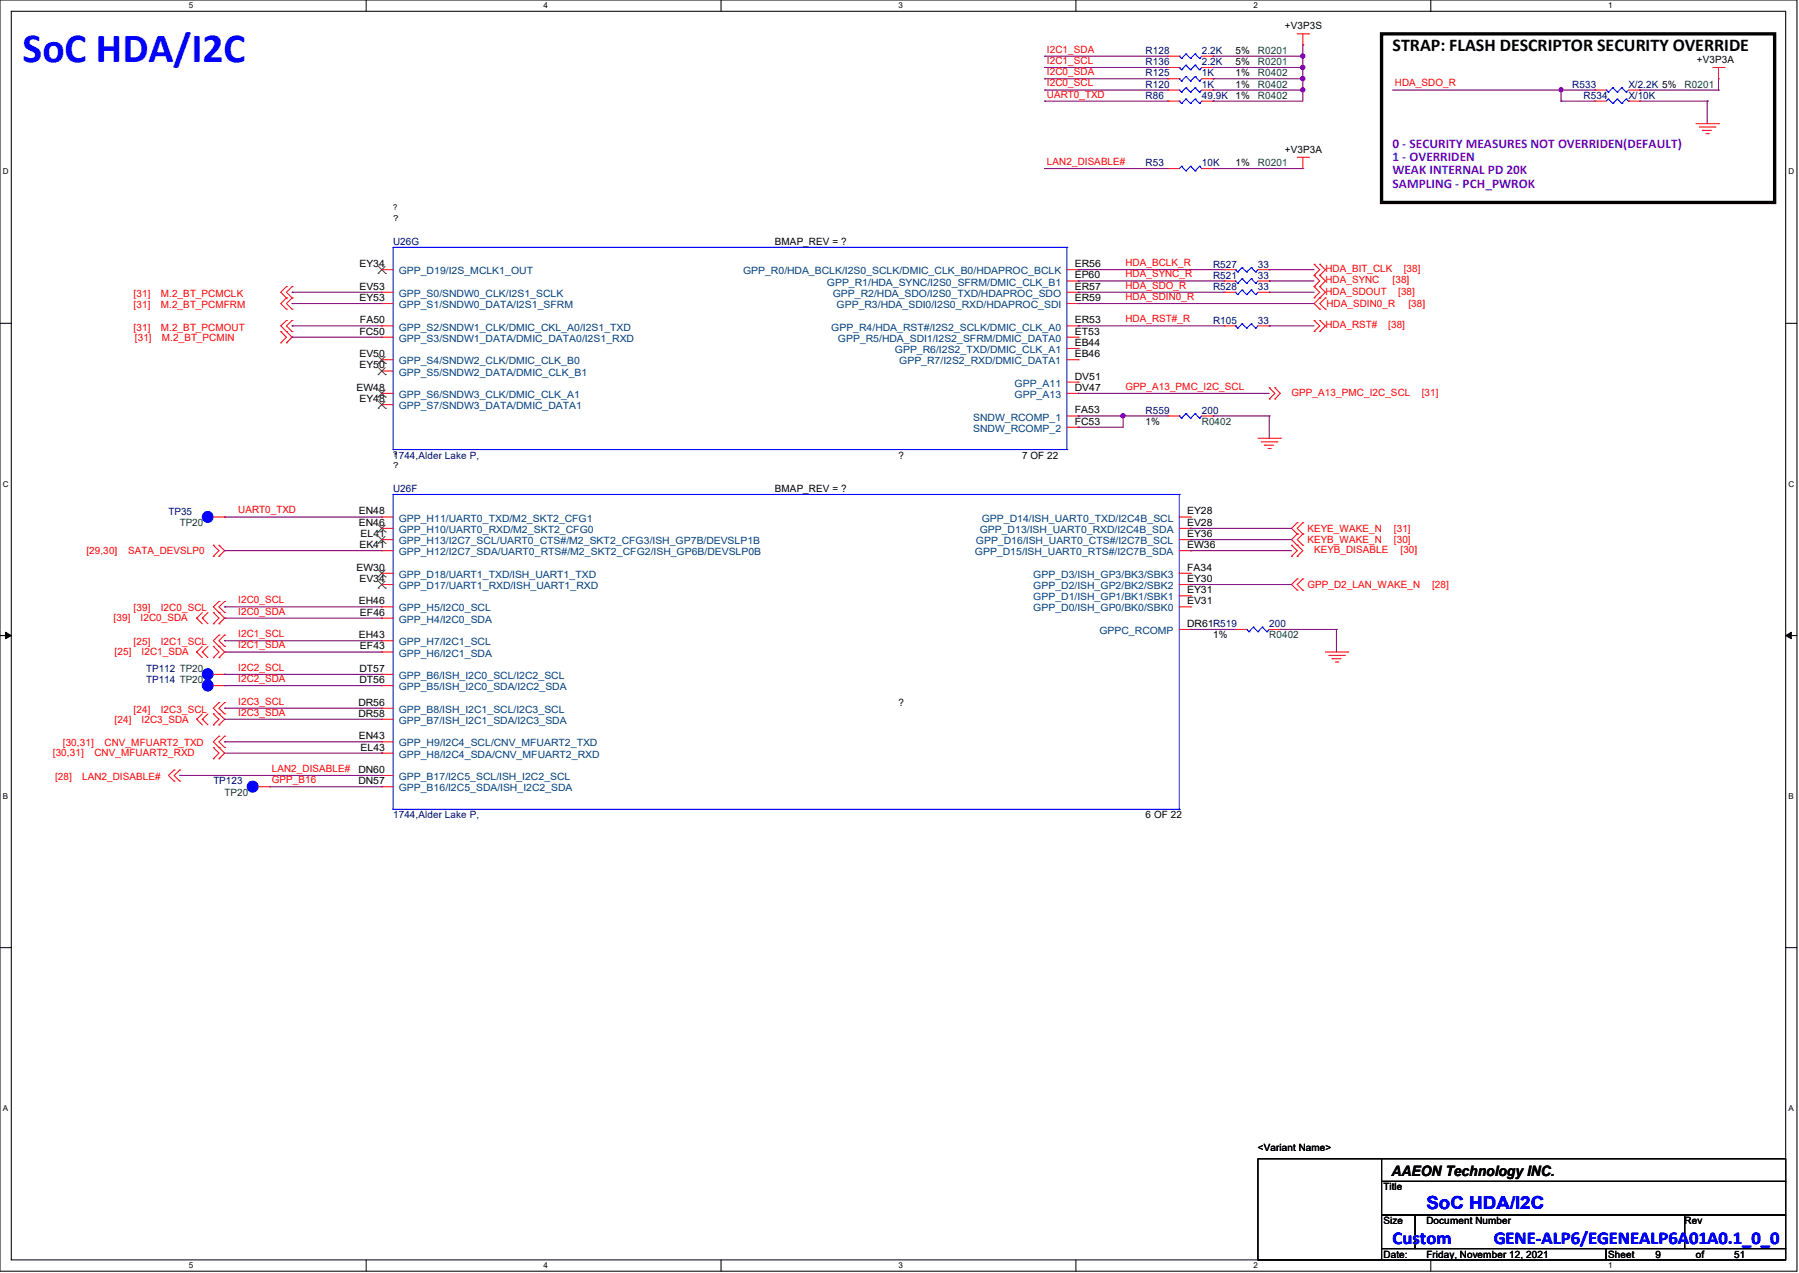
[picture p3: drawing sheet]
<svg xmlns="http://www.w3.org/2000/svg" width="297mm" height="210mm" viewBox="0 0 297 210" stroke-linecap="round" stroke-linejoin="round" font-family="sans-serif">
<path d="M0 0h296.7v209.7h-296.7zM1.9 1.9h292.9v206h-292.9z" fill="none" stroke="#000" stroke-width=".17"/>
<g fill="#fff">
<path d="M31.2 .2h.7v1.5h-.7z"/>
<path d="M31.2 208.1h.7v1.4h-.7z"/>
</g>
<path d="M60.5 0v1.9M60.5 207.9v1.8" fill="none" stroke="#000" stroke-width=".17"/>
<g fill="#fff">
<path d="M89.7 .2h.8v1.5h-.8z"/>
<path d="M89.7 208.1h.8v1.4h-.8z"/>
</g>
<path d="M119 0v1.9M119 207.9v1.8" fill="none" stroke="#000" stroke-width=".17"/>
<g fill="#fff">
<path d="M148.3 .2h.8v1.5h-.8z"/>
<path d="M148.3 208.1h.8v1.4h-.8z"/>
</g>
<path d="M177.6 0v1.9M177.6 207.9v1.8" fill="none" stroke="#000" stroke-width=".17"/>
<g fill="#fff">
<path d="M206.9 .2h.7v1.5h-.7z"/>
<path d="M206.9 208.1h.7v1.4h-.7z"/>
</g>
<path d="M236.2 0v1.9M236.2 207.9v1.8" fill="none" stroke="#000" stroke-width=".17"/>
<g fill="#fff">
<path d="M265.5 .2h.7v1.5h-.7z"/>
<path d="M265.5 208.1h.7v1.4h-.7z"/>
<path d="M.5 27.6h.9v1.5h-.9z"/>
<path d="M295.3 27.6h.9v1.5h-.9z"/>
<path d="M.5 79.1h.9v1.5h-.9z"/>
<path d="M295.3 79.1h.9v1.5h-.9z"/>
</g>
<path d="M0 53.3h1.9M294.8 53.3h1.9" fill="none" stroke="#000" stroke-width=".17"/>
<g fill="#fff">
<path d="M.5 130.6h.8v1.5h-.8z"/>
<path d="M295.3 130.6h.8v1.5h-.8z"/>
</g>
<path d="M0 104.9h1.9M294.8 104.9h1.9" fill="none" stroke="#000" stroke-width=".17"/>
<path d="M.9 104.3l1 .6-1 .5zM294.8 104.9l.9-.6v1.1z" fill="#000" stroke="#000" stroke-width=".17"/>
<g fill="#fff">
<path d="M.5 182.1h.8v1.5h-.8z"/>
<path d="M295.3 182.1h.8v1.5h-.8z"/>
</g>
<path d="M0 156.3h1.9M294.8 156.3h1.9M207.7 191.2h20.4v16.7h-20.4zM228.1 191.2h66.7v3.7h-66.7zM228.1 194.9h66.7v5.5h-66.7zM228.1 200.4h5.5v5.6h-5.5zM228.1 206h37.1v1.9h-37.1zM233.6 200.4h44.5v5.6h-44.5zM265.2 206h29.6v1.9h-29.6zM278.1 200.4h16.7v5.6h-16.7z" fill="none" stroke="#000" stroke-width=".17"/>
<path d="M228.1 5.6h64.9v27.8h-64.9z" fill="none" stroke="#000" stroke-width=".55"/>
<g fill="none" stroke="#f00" stroke-width=".17">
<path d="M192.8 14.9h.1M192.8 9.3h.1M192.8 11.1h.1M192.8 16.7h.1M192.8 13h.1M192.8 11.1h1.9M192.8 16.7h1.9M192.8 14.9h1.9M192.8 9.3h1.9M192.8 13h1.9M198.4 11.1h1.9M198.4 16.7h1.9"/>
<path d="M198.4 14.9h1.9M198.4 9.3h1.9M198.4 13h1.9M200.3 14.9h.1M200.3 9.3h.1M200.3 11.1h.1M200.3 16.7h.1M200.3 13h.1M214.2 5.6h1.8M215.1 7.4h.1M215.1 5.6v1.8M216 5.6h.1"/>
<path d="M263.3 16.7h.1M263.3 14.9h.1M263.3 16.7h1.9M263.3 14.9h1.9M268.9 16.7h1.8M268.9 14.9h1.8M270.7 16.7h.1M270.7 14.9h.1M282.8 11.1h1.8M283.7 13h.1M283.7 11.1v1.9M284.6 11.1h.1"/>
<path d="M192.8 27.8h.1M192.8 27.8h1.9M198.4 27.8h1.9M200.3 27.8h.1M214.2 26h1.8M215.1 27.8h.1M215.1 26v1.8M216 26h.1M280 20.4h3.7M280.5 21h2.6M281.1 21.5h.1M281.1 21.5h1.5"/>
<path d="M281.6 22.1h.4M282 22.1h.1M283.1 21h.1M283.7 20.4h.1M46.4 56.6h.1M46.4 54.7h.1M46.4 54.7l.9 .9-.9 1M47.3 47.3h.1M47.3 49.1h.1M47.3 51h.1M47.3 54.7h.1M47.3 56.6h.1"/>
<path d="M47.3 52.9h.1M47.3 47.3l-.9 .9 .9 .9M47.3 49.1l-.9 1 .9 .9M47.3 52.9l-.9 .9 1.8 1.8-.9 1M48.2 47.3h.1M48.2 49.1h.1M48.2 51h.1M48.2 52.9h.1M48.2 54.7h.1M48.2 47.3l-.9 .9 .9 .9M48.2 49.1l-.9 1 .9 .9M48.2 52.9l-.9 .9 .9 .9"/>
<path d="M63 44.5h.1M63 48.2h.1M63 50.1h.1M63 53.8h.1M63 55.6h.1M63 59.4h.1M63 44.5h1.9M63 48.2h1.9M63 50.1h1.9M63 53.8h1.9M63 55.6h1.9M63 59.4h1.9"/>
<path d="M176.1 44.5h1.9M176.1 48.2h1.9M176.1 50.1h1.9M176.1 53.8h1.9M176.1 55.6h1.9M176.1 59.4h1.9M176.1 46.4h1.9M176.1 57.5h1.9M178 44.5h.1M178 46.4h.1M178 48.2h.1M178 50.1h.1"/>
<path d="M178 53.8h.1M178 55.6h.1M178 57.5h.1M178 59.4h.1M202.1 48.2h.1M202.1 46.4h.1M202.1 44.5h.1M202.1 53.8h.1M202.1 44.5h1.9M202.1 48.2h1.9M202.1 53.8h1.9M202.1 46.4h1.9"/>
<path d="M207.7 44.5h1.8M207.7 48.2h1.8M207.7 53.8h1.8M207.7 46.4h1.8M209.5 48.2h.1M209.5 46.4h.1M209.5 44.5h.1M209.5 53.8h.1M217 45.4h.1M217 43.6h.1M217 47.3h.1M217 49.1h.1"/>
<path d="M217 54.7h.1M217 52.9h.1M217 43.6l.9 .9-.9 .9M217 45.4l.9 1-.9 .9M217 47.3l.9 .9-.9 .9M217 52.9l.9 .9-.9 .9M217.9 45.4h.1M217.9 43.6h.1M217.9 47.3h.1M217.9 49.1h.1M217.9 51h.1M217.9 54.7h.1"/>
<path d="M217.9 52.9h.1M217.9 43.6l.9 .9-.9 .9M217.9 45.4l.9 1-.9 .9M217.9 47.3l.9 .9-1.8 1.9 .9 .9M217.9 52.9l.9 .9-.9 .9M218.8 51h.1M218.8 49.1h.1M218.8 49.1l-.9 1 .9 .9M63 61.2h.1M63 64.9h.1M63 66.8h.1M63 61.2h1.9"/>
<path d="M63 64.9h1.9M63 66.8h1.9M176.1 64.9h1.9M176.1 63h1.9M176.1 68.6h1.9M176.1 70.5h1.9M178 63h.1M178 64.9h.1M178 68.6h.1M178 70.5h.1M192.8 68.6h.1M192.8 68.6h1.9"/>
<path d="M198.4 68.6h1.9M200.3 68.6h.1M207.7 72.3h3.7M208.2 72.9h2.6M208.8 73.4h.1M208.8 73.4h1.5M209.3 74h.4M209.5 65.8h.1M209.5 64h.1M209.5 64l1 .9-1 .9M209.7 74h.1M210.5 65.8h.1"/>
<path d="M210.5 64h.1M210.5 64l.9 .9-.9 .9M210.8 72.9h.1M211.4 72.3h.1M35.2 91.8h.1M35.2 90h.1M35.2 90l1 .8-1 1M35.2 85.3h1.9M36.2 99.2h.1M36.2 90h.1M36.2 91.8h.1M36.2 99.2l-1 .9 1.9 1.9-.9 .9"/>
<path d="M36.2 90l.9 .8-.9 1M37.1 99.2h.1M37.1 85.3h.1M37.1 99.2l-.9 .9 .9 .9M63 85.3h.1M63 87.2h.1M63 89h.1M63 90.8h.1M63 94.6h.1M63 96.4h.1M63 85.3h1.9M63 87.2h1.9"/>
<path d="M63 89h1.9M63 90.8h1.9M63 94.6h1.9M63 96.4h1.9M194.7 85.3h1.9M194.7 87.2h1.9M194.7 89h1.9M194.7 90.8h1.9M194.7 94.6h1.9M194.7 96.4h1.9M194.7 98.3h1.9M196.6 85.3h.1"/>
<path d="M196.6 87.2h.1M196.6 89h.1M196.6 90.8h.1M196.6 94.6h.1M196.6 96.4h.1M196.6 98.3h.1M213.2 91.8h.1M213.2 90h.1M213.2 90l1 .8-1 1M214.2 86.2h.1M214.2 88.1h.1M214.2 90h.1"/>
<path d="M214.2 91.8h.1M214.2 95.5h.1M214.2 97.4h.1M214.2 86.2l-1 1 1 .9M214.2 88.1l-1 .9 1 1M214.2 90l.9 .8-.9 1M214.2 95.5l-1 .9 1 1M215.1 88.1h.1M215.1 86.2h.1M215.1 90h.1M215.1 97.4h.1M215.1 95.5h.1"/>
<path d="M215.1 86.2l-.9 1 .9 .9M215.1 88.1l-.9 .9 .9 1M215.1 95.5l-.9 .9 .9 1M32.5 118.7h.1M32.5 107.6h.1M32.5 102h.1M32.5 118.7l.9 .9M32.5 107.6l.9 .9M32.5 102l.9 .9M33.4 118.7h.1M33.4 107.6h.1M33.4 102h.1"/>
<path d="M33.4 118.7l.9 .9M33.4 117.8l-.9 .9M33.4 107.6l.9 .9M33.4 106.6l-.9 1M33.4 102l.9 .9M33.4 101l-.9 1M34.3 117.8l-.9 .9M34.3 106.6l-.9 1M34.3 101l-.9 1M35.2 119.6h.1M35.2 117.8h.1M35.2 108.5h.1"/>
<path d="M35.2 106.6h.1M35.2 102.9h.1M35.2 101h.1M35.2 117.8l1 .9-1 .9M35.2 106.6l1 1-1 .9M35.2 101l1 1-1 .9M35.2 111.3h1.9M35.2 113.1h1.9M36.2 115.9h.1M36.2 117.8h.1M36.2 119.6h.1M36.2 104.8h.1"/>
<path d="M36.2 106.6h.1M36.2 108.5h.1M36.2 101h.1M36.2 102.9h.1M36.2 115.9l-1 .9 1 1M36.2 117.8l.9 .9-.9 .9M36.2 104.8l-1 .9 1.9 1.9-.9 .9M37.1 115.9h.1M37.1 117.8h.1M37.1 104.8h.1M37.1 106.6h.1M37.1 101h.1"/>
<path d="M37.1 111.3h.1M37.1 113.1h.1M37.1 115.9l-.9 .9 .9 1M37.1 104.8l-.9 .9 .9 .9M63 100.1h.1M63 102h.1M63 105.7h.1M63 107.6h.1M63 111.3h.1M63 113.1h.1M63 116.8h.1M63 118.7h.1"/>
<path d="M63 107.6h1.9M63 100.1h1.9M63 102h1.9M63 105.7h1.9M63 111.3h1.9M63 113.1h1.9M63 116.8h1.9M63 118.7h1.9M194.7 100.1h1.9M194.7 103.8h1.9M196.6 100.1h.1M196.6 103.8h.1"/>
<path d="M204 103.8h.1M204 103.8h1.8M209.5 103.8h1.9M211.4 103.8h.1M218.8 107.6h3.7M219.4 108.1h2.6M219.9 108.7h.1M219.9 108.7h1.5M220.5 109.2h.4M220.9 109.2h.1M222 108.1h.1M222.5 107.6h.1"/>
<path d="M28.7 127h.1M28.7 128.9h.1M28.7 127l-.9 .9 .9 1M29.7 127h.1M29.7 128.9h.1M29.7 127l-1 .9 1 1M35.2 125.2h.1M35.2 123.3h.1M35.2 123.3l1 .9-1 1M36.2 121.5h.1M36.2 123.3h.1M36.2 125.2h.1"/>
<path d="M36.2 121.5l-1 .9 1.9 1.8-.9 1M37.1 121.5h.1M37.1 123.3h.1M37.1 121.5l-.9 .9 .9 .9M42.7 129.8h1.8M44.5 129.8h.1M63 122.4h.1M63 124.2h.1M63 127.9h.1M63 129.8h.1M63 122.4h1.9M63 124.2h1.9"/>
<path d="M63 127.9h1.9M63 129.8h1.9"/>
</g>
<g fill="none" stroke="#00f" stroke-width=".17">
<path d="M194.7 14.9h.1M194.7 9.3h.1M194.7 11.1h.1M194.7 16.7h.1M194.7 13h.1M194.7 14.9l.4 .3M194.7 9.3l.4 .4M194.7 11.1l.4 .4M194.7 16.7l.4 .4M194.7 13l.4 .4M195.1 15.2h.1M195.1 9.7h.1"/>
<path d="M195.1 11.5h.1M195.1 17.1h.1M195.1 13.4h.1M195.8 14.5h.1M195.8 8.9h.1M195.8 10.8h.1M195.8 16.3h.1M195.8 12.6h.1M195.8 14.5l-.7 .7M195.8 14.5l.8 .7M195.8 8.9l-.7 .8M195.8 8.9l.8 .8"/>
<path d="M195.8 10.8l-.7 .7M195.8 10.8l.8 .7M195.8 16.3l-.7 .8M195.8 16.3l.8 .8M195.8 12.6l-.7 .8M195.8 12.6l.8 .8M196.6 15.2h.1M196.6 9.7h.1M196.6 11.5h.1M196.6 17.1h.1M196.6 13.4h.1M197.3 14.5h.1"/>
<path d="M197.3 8.9h.1M197.3 10.8h.1M197.3 16.3h.1M197.3 12.6h.1M197.3 14.5l.7 .7M197.3 14.5l-.7 .7M197.3 8.9l.7 .8M197.3 8.9l-.7 .8M197.3 10.8l.7 .7M197.3 10.8l-.7 .7M197.3 16.3l.7 .8M197.3 16.3l-.7 .8"/>
<path d="M197.3 12.6l.7 .8M197.3 12.6l-.7 .8M198 15.2h.1M198 9.7h.1M198 11.5h.1M198 17.1h.1M198 13.4h.1M198.4 14.9l-.4 .3M198.4 9.3l-.4 .4M198.4 11.1l-.4 .4M198.4 16.7l-.4 .4M198.4 13l-.4 .4"/>
<path d="M265.2 14.9h.1M265.2 14.9l.3 .3M265.5 16.3h.1M265.5 15.2h.1M265.5 16.3l-.3 .4M265.5 16.3l.8 .8M266.3 17.1h.1M266.3 14.5h.1M266.3 14.5l-.8 .7M266.3 14.5l.7 .7M267 16.3h.1M267 15.2h.1"/>
<path d="M267 16.3l-.7 .8M267 16.3l.8 .8M267.8 17.1h.1M267.8 14.5h.1M267.8 14.5l.7 .7M267.8 14.5l-.8 .7M268.5 16.3h.1M268.5 15.2h.1M268.5 16.3l-.7 .8M268.5 16.3l.4 .4M268.9 16.7h.1M268.9 14.9l-.4 .3"/>
<path d="M195.1 27.4h.1M195.1 27.4l-.4 .4M195.1 27.4l.7 .8M195.8 28.2h.1M196.6 27.4h.1M196.6 27.4l-.8 .8M196.6 27.4l.7 .8M197.3 28.2h.1M198 27.4h.1M198 27.4l-.7 .8M198 27.4l.4 .4M198.4 27.8h.1"/>
<path d="M64.9 40.8h.1M64.9 40.8v33.4M64.9 40.8h111.2M176.1 40.8h.1M176.1 40.8v33.4M204 48.2h.1M204 46.4h.1M204 44.5h.1M204 53.8h.1M204 48.2l.3 .4M204 46.4l.3 .3M204 44.5l.3 .4"/>
<path d="M204 53.8l.3 .3M204.3 48.6h.1M204.3 46.7h.1M204.3 44.9h.1M204.3 54.1h.1M205.1 47.8h.1M205.1 46h.1M205.1 44.2h.1M205.1 53.4h.1M205.1 47.8l-.8 .8M205.1 47.8l.7 .8M205.1 46l-.8 .7"/>
<path d="M205.1 46l.7 .7M205.1 44.2l-.8 .7M205.1 44.2l.7 .7M205.1 53.4l-.8 .7M205.1 53.4l.7 .7M205.8 48.6h.1M205.8 46.7h.1M205.8 44.9h.1M205.8 54.1h.1M206.6 47.8h.1M206.6 46h.1M206.6 44.2h.1"/>
<path d="M206.6 53.4h.1M206.6 47.8l.7 .8M206.6 47.8l-.8 .8M206.6 46l.7 .7M206.6 46l-.8 .7M206.6 44.2l.7 .7M206.6 44.2l-.8 .7M206.6 53.4l.7 .7M206.6 53.4l-.8 .7M207.3 48.6h.1M207.3 46.7h.1M207.3 44.9h.1"/>
<path d="M207.3 54.1h.1M207.7 48.2l-.4 .4M207.7 46.4l-.4 .3M207.7 44.5l-.4 .4M207.7 53.8l-.4 .3M64.9 74.2h.1M64.9 74.2h111.2M176.1 74.2h.1M194.7 68.6h.1M194.7 68.6l.4 .4M195.1 69h.1M195.8 68.2h.1"/>
<path d="M195.8 68.2l-.7 .8M195.8 68.2l.8 .8M196.6 69h.1M197.3 68.2h.1M197.3 68.2l.7 .8M197.3 68.2l-.7 .8M198 69h.1M198.4 68.6l-.4 .4M64.9 81.6h.1M64.9 81.6h129.8M64.9 81.6v51.9M194.7 81.6h.1"/>
<path d="M194.7 81.6v51.9M205.8 103.8h.1M205.8 103.8l.4 .4M206.2 104.2h.1M206.9 103.5h.1M206.9 103.5l-.7 .7M206.9 103.5l.8 .7M207.7 104.2h.1M208.4 103.5h.1M208.4 103.5l.8 .7M208.4 103.5l-.7 .7M209.2 104.2h.1"/>
<path d="M209.5 103.8l-.3 .4M64.9 133.5h.1M64.9 133.5h129.8M194.7 133.5h.1"/>
</g>
<g fill="none" stroke="#804000" stroke-width=".17">
<path d="M62.4 45.1h.1M62.4 59.9h.1M62.5 43.9l1.1 1.2M62.5 58.8l1.1 1.1M63.6 43.9l-1.2 1.2M63.6 58.8l-1.2 1.1M63.6 45.1h.1M63.6 59.9h.1M62.4 61.8h.1M62.4 65.5h.1M62.4 67.4h.1M62.5 60.7l1.1 1.1"/>
<path d="M62.5 64.3l1.1 1.2M62.5 66.2l1.1 1.2M63.6 60.7l-1.2 1.1M63.6 64.3l-1.2 1.2M63.6 66.2l-1.2 1.2M63.6 61.8h.1M63.6 65.5h.1M63.6 67.4h.1M62.4 87.8h.1M62.4 89.6h.1M62.4 95.2h.1M62.4 97h.1"/>
<path d="M62.5 86.6l1.1 1.2M62.5 88.5l1.1 1.1M62.5 94l1.1 1.2M62.5 95.9l1.1 1.1M63.6 86.6l-1.2 1.2M63.6 88.5l-1.2 1.1M63.6 94l-1.2 1.2M63.6 95.9l-1.2 1.1M63.6 87.8h.1M63.6 89.6h.1M63.6 95.2h.1M63.6 97h.1"/>
</g>
<g fill="#00f" stroke="#00f" stroke-width=".17">
<circle cx="34.3" cy="111.2" r=".9"/>
<circle cx="34.3" cy="85.3" r=".9"/>
<circle cx="41.7" cy="129.8" r=".91"/>
<circle cx="34.3" cy="113.1" r=".9"/>
</g>
<g fill="none" stroke="#800040" stroke-width=".17">
<path d="M172.5 9.3h.1M172.5 11.1h.1M172.5 13h.1M172.5 14.9h.1M172.5 16.7h.1M172.5 9.3h20.3M172.5 11.1h20.3M172.5 13h20.3M172.5 14.9h20.3M172.5 16.7h20.3M200.3 9.3h.1M200.3 11.1h.1"/>
<path d="M200.3 13h.1M200.3 14.9h.1M200.3 16.7h.1M200.3 9.3h14.8M200.3 11.1h14.8M200.3 13h14.8M200.3 14.9h14.8M215.1 7.4h.1M215.1 9.3h.1M215.1 11.1h.1M215.1 13h.1M215.1 14.9h.1"/>
<path d="M215.1 7.4v9.3h-14.8M229.9 14.9h33.4M257.7 14.9h.1M257.7 16.7h.1M257.7 16.7h5.6M257.7 14.9v1.8M263.3 14.9h.1M270.7 14.9h.1M270.7 14.9h13M270.7 16.7h11.2M281.9 16.7h.1M281.9 16.7v3.7"/>
<path d="M283.7 14.9h.1M283.7 13v1.9M172.5 27.8h.1M172.5 27.8h20.3M200.3 27.8h.1M200.3 27.8h14.8M48.2 48.2h.1M48.2 50.1h.1M48.2 53.8h.1M48.2 55.6h.1M48.2 48.2h14.8M48.2 50.1h14.8"/>
<path d="M48.2 53.8h14.8M48.2 55.6h14.8M178 44.5h.1M178 46.4h.1M178 48.2h.1M178 50.1h.1M178 53.8h.1M178 44.5h24.1M178 46.4h24.1M178 48.2h24.1M178 50.1h39M178 53.8h24.1"/>
<path d="M209.5 44.5h.1M209.5 46.4h.1M209.5 53.8h.1M209.5 48.2h.1M209.5 44.5h7.5M209.5 46.4h7.5M209.5 48.2h7.5M209.5 53.8h7.5M178 68.6h.1M178 64.9h.1M178 70.5h.1M178 68.6h14.8"/>
<path d="M178 64.9h31.5M185.4 68.6h.1M185.4 68.6v1.9h-7.4M200.3 68.6h.1M200.3 68.6h9.2M209.5 68.6h.1M209.5 68.6v3.7M37.1 85.3h.1M37.1 90.8h.1M37.1 85.3h25.9M37.1 90.8h25.9M196.6 87.2h.1"/>
<path d="M196.6 89h.1M196.6 90.8h.1M196.6 96.4h.1M196.6 87.2h16.6M196.6 89h16.6M196.6 90.8h16.6M196.6 96.4h16.6M37.1 116.8h.1M37.1 118.7h.1M37.1 105.7h.1M37.1 107.6h.1M37.1 100.1h.1"/>
<path d="M37.1 102h.1M37.1 111.3h.1M37.1 113.1h.1M37.1 116.8h25.9M37.1 118.7h25.9M37.1 105.7h25.9M37.1 107.6h25.9M37.1 100.1h25.9M37.1 102h25.9M37.1 111.3h25.9M37.1 113.1h25.9M196.6 103.8h.1"/>
<path d="M196.6 103.8h7.4M211.4 103.8h.1M211.4 103.8h9.2M220.6 103.8h.1M220.6 103.8v3.8M29.7 127.9h.1M29.7 127.9h33.3M37.1 122.4h.1M37.1 122.4h25.9M37.1 124.2h25.9M44.5 129.8h18.5M63 124.2h.1"/>
<path d="M63 129.8h.1"/>
</g>
<g fill="#f0f" stroke="#f0f" stroke-width=".17">
<circle cx="215.1" cy="9.2" r=".36"/>
<circle cx="215.1" cy="11.1" r=".36"/>
<circle cx="215.1" cy="13" r=".36"/>
<circle cx="215.1" cy="14.8" r=".36"/>
<circle cx="185.4" cy="68.6" r=".36"/>
<circle cx="257.7" cy="14.8" r=".35"/>
</g>
<text font-size="6.9" fill="#00f" x="3.7" y="10.2">SoC HDA/I2C</text>
<text font-size="3" x="229.9" y="8.4">STRAP: FLASH DESCRIPTOR SECURITY OVERRIDE</text>
<g font-size="3" fill="#00f">
<text x="235.5" y="199.5">SoC HDA/I2C</text>
<text x="229.9" y="205.1">Custom</text>
<text x="246.6" y="205.1">GENE-ALP6/EGENEALP6A01A0.1_0_0</text>
</g>
<text font-size="2.4" x="229.7" y="193.9">AAEON Technology INC.</text>
<g font-size="2.2" fill="#8000ff">
<text x="229.9" y="24.4">0 - SECURITY MEASURES NOT OVERRIDEN(DEFAULT)</text>
<text x="229.9" y="26.6">1 - OVERRIDEN</text>
<text x="229.9" y="28.8">WEAK INTERNAL PD 20K</text>
<text x="229.9" y="31">SAMPLING - PCH_PWROK</text>
</g>
<g font-size="1.7">
<text x="212.1" y="4.8">+V3P3S</text>
<text x="204" y="8.9">5%</text>
<text x="204" y="10.8">5%</text>
<text x="280.2" y="10.4">+V3P3A</text>
<text x="204" y="14.5">1%</text>
<text x="204" y="16.3">1%</text>
<text x="204" y="12.6">1%</text>
<text x="204" y="27.4">1%</text>
<text x="212.1" y="25.2">+V3P3A</text>
<text x="127.9" y="40.4">BMAP_REV = ?</text>
<text x="59.4" y="44.1">EY34</text>
<text x="59.4" y="47.8">EV53</text>
<text x="177.5" y="44.1">ER56</text>
<text x="177.5" y="45.9">EP60</text>
<text x="177.5" y="47.8">ER57</text>
<text x="59.4" y="49.7">EY53</text>
<text x="59.4" y="53.3">FA50</text>
<text x="177.5" y="49.7">ER59</text>
<text x="177.5" y="53.3">ER53</text>
<text x="59.4" y="55.2">FC50</text>
<text x="59.4" y="58.9">EV50</text>
<text x="177.5" y="55.2">ET53</text>
<text x="177.5" y="57.1">EB44</text>
<text x="177.5" y="58.9">EB46</text>
<text x="58.9" y="64.5">EW48</text>
<text x="59.4" y="60.8">EY50</text>
<text x="177.5" y="62.6">DV51</text>
<text x="177.5" y="64.5">DV47</text>
<text x="59.4" y="66.3">EY48</text>
<text x="177.5" y="68.2">FA53</text>
<text x="177.5" y="70.1">FC53</text>
<text x="189.1" y="70.1">1%</text>
<text x="148.3" y="75.6">?</text>
<text x="168.7" y="75.6">7 OF 22</text>
<text x="127.9" y="81.2">BMAP_REV = ?</text>
<text x="59.3" y="84.9">EN48</text>
<text x="59.3" y="86.7">EN46</text>
<text x="59.5" y="88.6">EL41</text>
<text x="196" y="84.9">EY28</text>
<text x="196" y="86.7">EV28</text>
<text x="196" y="88.6">EY36</text>
<text x="58.9" y="94.1">EW30</text>
<text x="59.4" y="90.4">EK41</text>
<text x="196" y="90.4">EW36</text>
<text x="196" y="94.1">FA34</text>
<text x="59.3" y="99.7">EH46</text>
<text x="59.4" y="96">EV34</text>
<text x="59.4" y="101.6">EF46</text>
<text x="196" y="96">EY30</text>
<text x="196" y="97.9">EY31</text>
<text x="196" y="99.7">EV31</text>
<text x="59.3" y="105.3">EH43</text>
<text x="59.4" y="107.1">EF43</text>
<text x="196" y="103.4">DR61R519</text>
<text x="200.3" y="105.3">1%</text>
<text x="59.4" y="110.8">DT57</text>
<text x="59.4" y="112.7">DT56</text>
<text x="59.2" y="116.4">DR56</text>
<text x="59.2" y="118.2">DR58</text>
<text x="148.3" y="116.5">?</text>
<text x="59.3" y="122">EN43</text>
<text x="59.5" y="123.8">EL43</text>
<text x="59.2" y="127.5">DN60</text>
<text x="59.2" y="129.4">DN57</text>
<text x="189.1" y="135">6 OF 22</text>
<text x="207.7" y="189.9">&lt;Variant Name&gt;</text>
<text x="228.4" y="196.4">Title</text>
<text x="228.4" y="201.9">Size</text>
<text x="235.5" y="201.9">Document Number</text>
<text x="278.1" y="201.9">Rev</text>
<text x="228.4" y="207.5">Date:</text>
<text x="235.5" y="207.5">Friday, November 12, 2021</text>
<text x="265.5" y="207.5">Sheet</text>
<text x="273.3" y="207.5">9</text>
<text x="280" y="207.5">of</text>
<text x="286.3" y="207.5">51</text>
</g>
<g font-size="1.7" fill="#f00">
<text x="172.8" y="8.7">I2C1_SDA</text>
<text x="172.8" y="10.5">I2C1_SCL</text>
<text x="172.8" y="12.4">I2C0_SDA</text>
<text x="172.8" y="14.3">I2C0_SCL</text>
<text x="172.8" y="16.1">UART0_TXD</text>
<text x="230.3" y="14.3">HDA_SDO_R</text>
<text x="172.8" y="27.2">LAN2_DISABLE#</text>
<text x="185.8" y="43.9">HDA_BCLK_R</text>
<text x="185.8" y="45.8">HDA_SYNC_R</text>
<text x="185.8" y="47.6">HDA_SDO_R</text>
<text x="218.8" y="44.9">HDA_BIT_CLK</text>
<text x="218.8" y="46.7">HDA_SYNC</text>
<text x="229.9" y="46.7">[38]</text>
<text x="231.8" y="44.9">[38]</text>
<text x="22.1" y="48.9">[31]</text>
<text x="22.1" y="50.8">[31]</text>
<text x="26.5" y="48.9">M.2_BT_PCMCLK</text>
<text x="26.5" y="50.8">M.2_BT_PCMFRM</text>
<text x="185.8" y="49.5">HDA_SDIN0_R</text>
<text x="185.8" y="53.2">HDA_RST#_R</text>
<text x="218.8" y="48.6">HDA_SDOUT</text>
<text x="219" y="50.6">HDA_SDIN0_R</text>
<text x="230.8" y="48.6">[38]</text>
<text x="232.5" y="50.6">[38]</text>
<text x="22.1" y="54.5">[31]</text>
<text x="22.3" y="56.2">[31]</text>
<text x="26.5" y="54.5">M.2_BT_PCMOUT</text>
<text x="26.7" y="56.2">M.2_BT_PCMIN</text>
<text x="218.8" y="54.1">HDA_RST#</text>
<text x="229.2" y="54.1">[38]</text>
<text x="185.8" y="64.3">GPP_A13_PMC_I2C_SCL</text>
<text x="213.2" y="65.3">GPP_A13_PMC_I2C_SCL</text>
<text x="234.7" y="65.3">[31]</text>
<text x="39.3" y="84.7">UART0_TXD</text>
<text x="215.9" y="87.7">KEYE_WAKE_N</text>
<text x="215.9" y="89.6">KEYB_WAKE_N</text>
<text x="230.1" y="87.7">[31]</text>
<text x="230.1" y="89.6">[30]</text>
<text x="14.3" y="91.4">[29,30]</text>
<text x="21.2" y="91.4">SATA_DEVSLP0</text>
<text x="217" y="91.2">KEYB_DISABLE</text>
<text x="231.2" y="91.2">[30]</text>
<text x="22.1" y="100.9">[39]</text>
<text x="26.5" y="100.9">I2C0_SCL</text>
<text x="39.3" y="99.5">I2C0_SCL</text>
<text x="39.3" y="101.4">I2C0_SDA</text>
<text x="215.9" y="97">GPP_D2_LAN_WAKE_N</text>
<text x="236.4" y="97">[28]</text>
<text x="18.8" y="102.5">[39]</text>
<text x="22.1" y="106.4">[25]</text>
<text x="23.2" y="102.5">I2C0_SDA</text>
<text x="26.5" y="106.4">I2C1_SCL</text>
<text x="39.3" y="105.1">I2C1_SCL</text>
<text x="39.3" y="107">I2C1_SDA</text>
<text x="18.9" y="108.1">[25]</text>
<text x="23.4" y="108.1">I2C1_SDA</text>
<text x="39.3" y="110.7">I2C2_SCL</text>
<text x="39.3" y="112.5">I2C2_SDA</text>
<text x="18.9" y="119.3">[24]</text>
<text x="22.1" y="117.6">[24]</text>
<text x="23.4" y="119.3">I2C3_SDA</text>
<text x="26.5" y="117.6">I2C3_SCL</text>
<text x="39.3" y="116.2">I2C3_SCL</text>
<text x="39.3" y="118.1">I2C3_SDA</text>
<text x="8.7" y="124.8">[30,31]</text>
<text x="10.4" y="123.1">[30,31]</text>
<text x="15.6" y="124.8">CNV_MFUART2_RXD</text>
<text x="17.3" y="123.1">CNV_MFUART2_TXD</text>
<text x="9.1" y="128.7">[28]</text>
<text x="13.5" y="128.7">LAN2_DISABLE#</text>
<text x="44.9" y="127.3">LAN2_DISABLE#</text>
<text x="44.9" y="129.2">GPP_B16</text>
</g>
<g font-size="1.7" fill="#000080">
<text x="189.1" y="8.9">R128</text>
<text x="189.1" y="10.8">R136</text>
<text x="198.4" y="8.9">2.2K</text>
<text x="198.4" y="10.8">2.2K</text>
<text x="189.1" y="14.5">R120</text>
<text x="189.1" y="16.3">R86</text>
<text x="189.1" y="12.6">R125</text>
<text x="198.4" y="14.5">1K</text>
<text x="198.4" y="16.3">49.9K</text>
<text x="198.4" y="12.6">1K</text>
<text x="259.6" y="14.5">R533</text>
<text x="261.4" y="16.3">R534</text>
<text x="268.8" y="16.3">X/10K</text>
<text x="268.9" y="14.5">X/2.2K 5%</text>
<text x="189.1" y="27.4">R53</text>
<text x="198.4" y="27.4">10K</text>
<text x="64.9" y="40.4">U26G</text>
<text x="200.3" y="47.8">R528</text>
<text x="200.3" y="46">R521</text>
<text x="200.3" y="44.2">R527</text>
<text x="207.7" y="47.8">33</text>
<text x="207.7" y="46">33</text>
<text x="207.7" y="44.2">33</text>
<text x="200.3" y="53.4">R105</text>
<text x="207.7" y="53.4">33</text>
<text x="189.1" y="68.2">R559</text>
<text x="198.4" y="68.2">200</text>
<text x="64.9" y="75.6">1744,Alder Lake P,</text>
<text x="64.9" y="81.2">U26F</text>
<text x="27.8" y="84.9">TP35</text>
<text x="209.6" y="103.5">200</text>
<text x="24.1" y="110.9">TP112 TP20</text>
<text x="24.1" y="112.7">TP114 TP20</text>
<text x="35.2" y="129.4">TP123</text>
<text x="64.9" y="135">1744,Alder Lake P,</text>
</g>
<g font-size="1.7" fill="#008000">
<text x="207.7" y="8.9">R0201</text>
<text x="207.7" y="10.8">R0201</text>
<text x="207.7" y="14.5">R0402</text>
<text x="207.7" y="16.3">R0402</text>
<text x="207.7" y="12.6">R0402</text>
<text x="278.1" y="14.5">R0201</text>
<text x="207.7" y="27.4">R0201</text>
<text x="198.4" y="70.1">R0402</text>
<text x="29.7" y="86.8">TP20</text>
<text x="209.5" y="105.3">R0402</text>
<text x="37.1" y="131.3">TP20</text>
</g>
<g font-size="1.7" fill="#004080">
<text x="65.8" y="45.3">GPP_D19/I2S_MCLK1_OUT</text>
<text x="122.7" y="45.3">GPP_R0/HDA_BCLK/I2S0_SCLK/DMIC_CLK_B0/HDAPROC_BCLK</text>
<text x="136.5" y="47.1">GPP_R1/HDA_SYNC/I2S0_SFRM/DMIC_CLK_B1</text>
<text x="65.8" y="49">GPP_S0/SNDW0_CLK/I2S1_SCLK</text>
<text x="65.8" y="50.8">GPP_S1/SNDW0_DATA/I2S1_SFRM</text>
<text x="137.5" y="49">GPP_R2/HDA_SDO/I2S0_TXD/HDAPROC_SDO</text>
<text x="138.1" y="50.8">GPP_R3/HDA_SDI0/I2S0_RXD/HDAPROC_SDI</text>
<text x="65.8" y="54.5">GPP_S2/SNDW1_CLK/DMIC_CKL_A0/I2S1_TXD</text>
<text x="65.8" y="56.4">GPP_S3/SNDW1_DATA/DMIC_DATA0/I2S1_RXD</text>
<text x="137.2" y="54.5">GPP_R4/HDA_RST#/I2S2_SCLK/DMIC_CLK_A0</text>
<text x="138.3" y="56.4">GPP_R5/HDA_SDI1/I2S2_SFRM/DMIC_DATA0</text>
<text x="147.7" y="58.3">GPP_R6/I2S2_TXD/DMIC_CLK_A1</text>
<text x="65.8" y="60.1">GPP_S4/SNDW2_CLK/DMIC_CLK_B0</text>
<text x="65.8" y="62">GPP_S5/SNDW2_DATA/DMIC_CLK_B1</text>
<text x="65.8" y="65.7">GPP_S6/SNDW3_CLK/DMIC_CLK_A1</text>
<text x="148.5" y="60.1">GPP_R7/I2S2_RXD/DMIC_DATA1</text>
<text x="167.5" y="63.8">GPP_A11</text>
<text x="167.5" y="65.7">GPP_A13</text>
<text x="65.8" y="67.5">GPP_S7/SNDW3_DATA/DMIC_DATA1</text>
<text x="160.7" y="69.4">SNDW_RCOMP_1</text>
<text x="160.7" y="71.2">SNDW_RCOMP_2</text>
<text x="65.8" y="86.1">GPP_H11/UART0_TXD/M2_SKT2_CFG1</text>
<text x="65.8" y="87.9">GPP_H10/UART0_RXD/M2_SKT2_CFG0</text>
<text x="65.8" y="89.8">GPP_H13/I2C7_SCL/UART0_CTS#/M2_SKT2_CFG3/ISH_GP7B/DEVSLP1B</text>
<text x="161.1" y="89.8">GPP_D16/ISH_UART0_CTS#/I2C7B_SCL</text>
<text x="161.8" y="87.9">GPP_D13/ISH_UART0_RXD/I2C4B_SDA</text>
<text x="162.1" y="86.1">GPP_D14/ISH_UART0_TXD/I2C4B_SCL</text>
<text x="65.8" y="91.6">GPP_H12/I2C7_SDA/UART0_RTS#/M2_SKT2_CFG2/ISH_GP6B/DEVSLP0B</text>
<text x="65.8" y="95.3">GPP_D18/UART1_TXD/ISH_UART1_TXD</text>
<text x="160.9" y="91.6">GPP_D15/ISH_UART0_RTS#/I2C7B_SDA</text>
<text x="170.6" y="95.3">GPP_D3/ISH_GP3/BK3/SBK3</text>
<text x="65.8" y="97.2">GPP_D17/UART1_RXD/ISH_UART1_RXD</text>
<text x="65.8" y="100.9">GPP_H5/I2C0_SCL</text>
<text x="170.6" y="97.2">GPP_D2/ISH_GP2/BK2/SBK2</text>
<text x="170.6" y="99.1">GPP_D1/ISH_GP1/BK1/SBK1</text>
<text x="170.6" y="100.9">GPP_D0/ISH_GP0/BK0/SBK0</text>
<text x="65.8" y="102.7">GPP_H4/I2C0_SDA</text>
<text x="65.8" y="106.5">GPP_H7/I2C1_SCL</text>
<text x="181.5" y="104.6">GPPC_RCOMP</text>
<text x="65.8" y="108.3">GPP_H6/I2C1_SDA</text>
<text x="65.8" y="112">GPP_B6/ISH_I2C0_SCL/I2C2_SCL</text>
<text x="65.8" y="113.9">GPP_B5/ISH_I2C0_SDA/I2C2_SDA</text>
<text x="65.8" y="117.6">GPP_B8/ISH_I2C1_SCL/I2C3_SCL</text>
<text x="65.8" y="119.4">GPP_B7/ISH_I2C1_SDA/I2C3_SDA</text>
<text x="65.8" y="123.1">GPP_H9/I2C4_SCL/CNV_MFUART2_TXD</text>
<text x="65.8" y="125">GPP_H8/I2C4_SDA/CNV_MFUART2_RXD</text>
<text x="65.8" y="128.7">GPP_B17/I2C5_SCL/ISH_I2C2_SCL</text>
<text x="65.8" y="130.6">GPP_B16/I2C5_SDA/ISH_I2C2_SDA</text>
</g>
<g font-size="1.3">
<text x="31.2" y="1.4">5</text>
<text x="89.7" y="1.4">4</text>
<text x="148.3" y="1.4">3</text>
<text x="206.9" y="1.4">2</text>
<text x="265.5" y="1.4">1</text>
<text x=".5" y="28.8">D</text>
<text x="295.3" y="28.8">D</text>
<text x="64.9" y="34.6">?</text>
<text x="64.9" y="36.4">?</text>
<text x="64.9" y="75.4">?</text>
<text x="64.9" y="77.2">?</text>
<text x=".5" y="80.3">C</text>
<text x="295.3" y="80.3">C</text>
<text x=".5" y="131.8">B</text>
<text x="295.3" y="131.8">B</text>
<text x=".5" y="183.3">A</text>
<text x="295.3" y="183.3">A</text>
<text x="31.2" y="209.3">5</text>
<text x="89.7" y="209.3">4</text>
<text x="148.3" y="209.3">3</text>
<text x="206.9" y="209.3">2</text>
<text x="265.5" y="209.3">1</text>
</g>
</svg>
